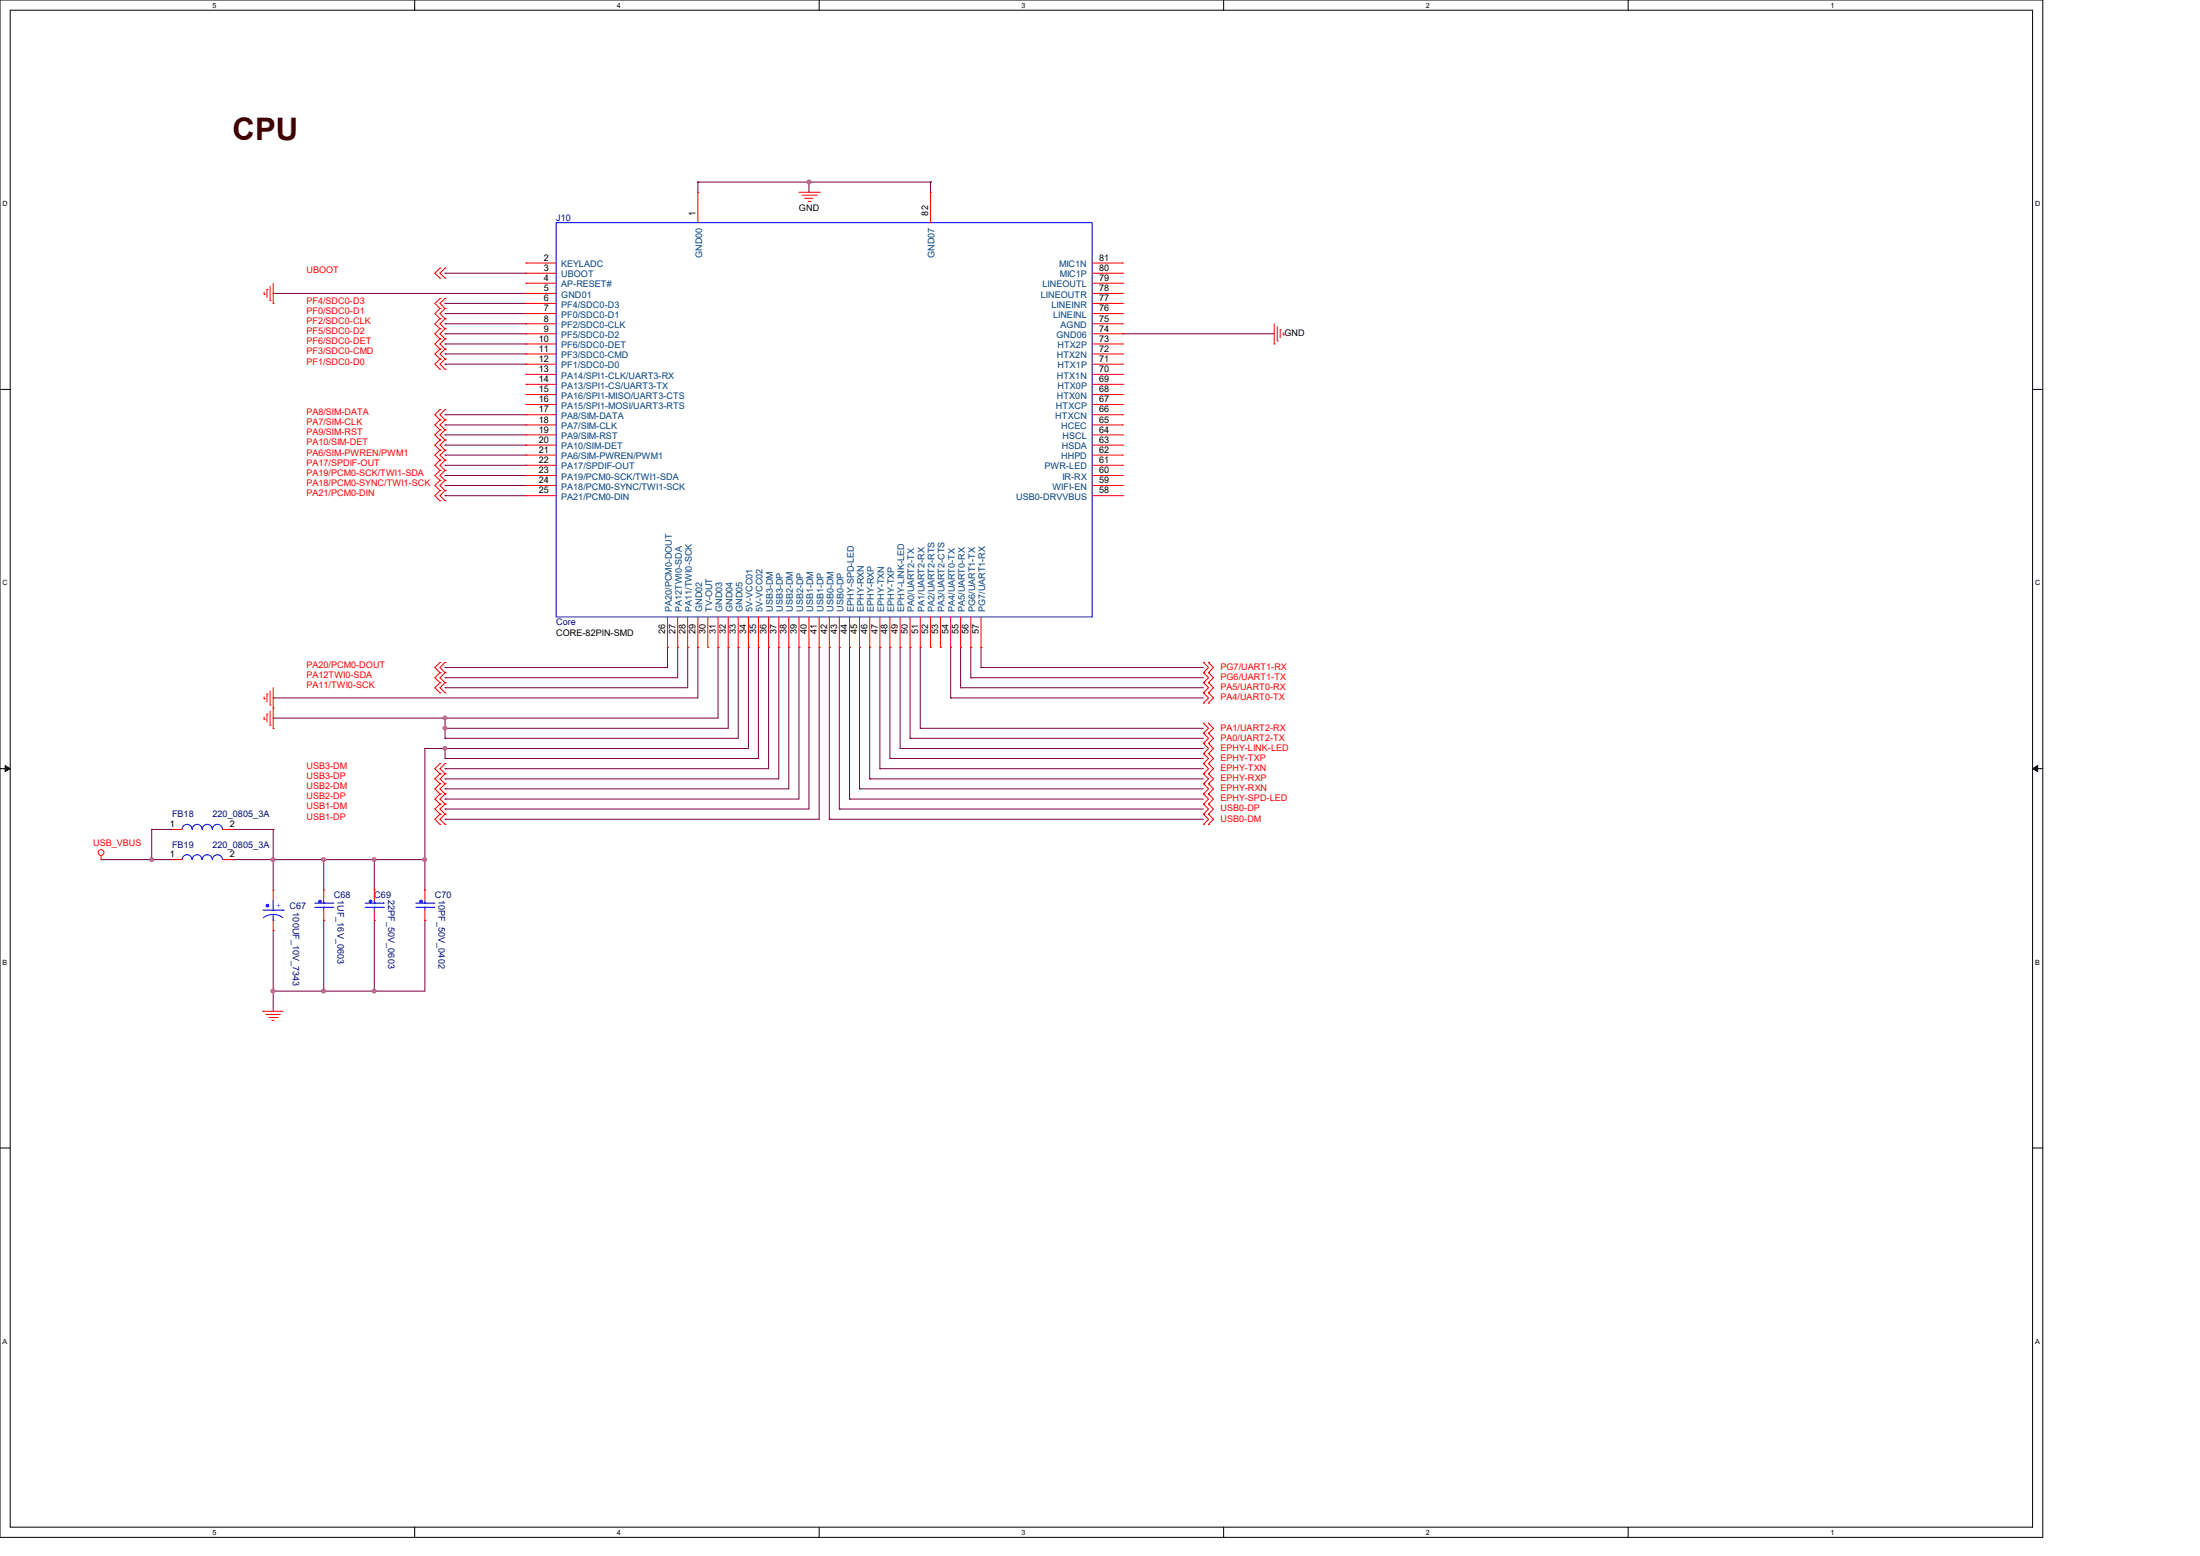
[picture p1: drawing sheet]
<svg xmlns="http://www.w3.org/2000/svg" width="420mm" height="297mm" viewBox="0 0 420 297" stroke-linecap="round" stroke-linejoin="round" font-family="sans-serif">
<path d="M0 0h390v293.5h-390zM1.9 1.9h386.1v289.6h-386.1z" fill="none" stroke="#000" stroke-width=".19"/>
<g fill="#fff">
<path d="M40.6 .2h.7v1.5h-.7z"/>
<path d="M40.6 291.7h.7v1.5h-.7z"/>
</g>
<path d="M79.2 0v1.9M79.2 291.5v2" fill="none" stroke="#000" stroke-width=".19"/>
<g fill="#fff">
<path d="M117.8 .2h.7v1.5h-.7z"/>
<path d="M117.8 291.7h.7v1.5h-.7z"/>
</g>
<path d="M156.4 0v1.9M156.4 291.5v2" fill="none" stroke="#000" stroke-width=".19"/>
<g fill="#fff">
<path d="M195 .2h.7v1.5h-.7z"/>
<path d="M195 291.7h.7v1.5h-.7z"/>
</g>
<path d="M233.6 0v1.9M233.6 291.5v2" fill="none" stroke="#000" stroke-width=".19"/>
<g fill="#fff">
<path d="M272.2 .2h.8v1.5h-.8z"/>
<path d="M272.2 291.7h.8v1.5h-.8z"/>
</g>
<path d="M310.8 0v1.9M310.8 291.5v2" fill="none" stroke="#000" stroke-width=".19"/>
<g fill="#fff">
<path d="M349.4 .2h.8v1.5h-.8z"/>
<path d="M349.4 291.7h.8v1.5h-.8z"/>
<path d="M.5 38.1h1v1.6h-1z"/>
<path d="M388.5 38.1h1v1.6h-1z"/>
<path d="M.5 110.5h1v1.6h-1z"/>
<path d="M388.5 110.5h1v1.6h-1z"/>
</g>
<path d="M0 74.3h1.9M388 74.3h2" fill="none" stroke="#000" stroke-width=".19"/>
<g fill="#fff">
<path d="M.5 182.9h.9v1.5h-.9z"/>
<path d="M388.5 182.9h.9v1.5h-.9z"/>
</g>
<path d="M0 146.7h1.9M388 146.7h2" fill="none" stroke="#000" stroke-width=".19"/>
<path d="M1 146.1l.9 .6-.9 .6zM388 146.7l1-.6v1.2z" fill="#000" stroke="#000" stroke-width=".19"/>
<g fill="#fff">
<path d="M.5 255.3h.9v1.5h-.9z"/>
<path d="M388.5 255.3h.9v1.5h-.9z"/>
</g>
<path d="M0 219.1h1.9M388 219.1h2" fill="none" stroke="#000" stroke-width=".19"/>
<g fill="none" stroke="#800040" stroke-width=".19">
<path d="M133.2 34.8h.1M133.2 34.8v1.9M133.2 34.8h44.4M154.4 34.8h.1M154.4 34.8v1.9M177.6 34.8h.1M177.6 34.8v1.9M52.2 56h.1M52.2 56h48.2M85 57.9h.1M85 59.9h.1M85 52.2h.1"/>
<path d="M85 57.9h15.4M85 59.9h15.4M85 52.2h15.4M85 61.8h.1M85 63.7h.1M85 65.7h.1M85 67.6h.1M85 69.5h.1M85 79.2h.1M85 61.8h15.4M85 63.7h15.4M85 65.7h15.4"/>
<path d="M85 67.6h15.4M85 69.5h15.4M85 79.2h15.4M214.3 63.7h.1M214.3 63.7h28.9M85 81.1h.1M85 83h.1M85 85h.1M85 86.9h.1M85 88.8h.1M85 90.8h.1M85 92.7h.1"/>
<path d="M85 94.6h.1M85 81.1h15.4M85 83h15.4M85 85h15.4M85 86.9h15.4M85 88.8h15.4M85 90.8h15.4M85 92.7h15.4M85 94.6h15.4M52.2 133.2h.1M52.2 137.1h.1M85 139h.1"/>
<path d="M85 137.1h.1M85 131.3h.1M85 129.4h.1M85 127.4h.1M85 137.1v3.8M127.4 123.6h.1M127.4 123.6v3.8h-42.4M129.4 123.6h.1M129.4 123.6v5.8h-44.4M131.3 123.6h.1M131.3 123.6v7.7h-46.3M133.2 123.6h.1"/>
<path d="M133.2 123.6v9.6h-81M137.1 123.6h.1M137.1 123.6v13.5h-84.9M139 123.6h.1M139 123.6v15.4h-54M140.9 123.6h.1M140.9 123.6v17.3h-55.9M142.9 123.6h.1M142.9 123.6v19.3h-61.8M144.8 123.6h.1M144.8 123.6v21.2h-59.8M146.7 123.6h.1"/>
<path d="M146.7 123.6v23.1h-61.7M148.7 123.6h.1M148.7 123.6v25.1h-63.7M150.6 123.6h.1M150.6 123.6v27h-65.6M152.5 123.6h.1M152.5 123.6v28.9h-67.5M154.4 123.6h.1M154.4 123.6v30.8h-69.4M156.4 123.6h.1M156.4 123.6v32.8h-71.4M158.3 123.6h.1"/>
<path d="M158.3 123.6v32.8M160.2 123.6h.1M160.2 123.6v30.8M162.2 123.6h.1M162.2 123.6v28.9M164.1 123.6h.1M164.1 123.6v27M166 123.6h.1M166 123.6v25.1M168 123.6h.1M168 123.6v23.1M169.9 123.6h.1"/>
<path d="M169.9 123.6v21.2M171.8 123.6h.1M171.8 123.6v19.3M173.7 123.6h.1M173.7 123.6v17.3M175.7 139h.1M175.7 123.6h.1M175.7 139h54M175.7 123.6v15.4M181.5 123.6h.1M181.5 133.2h.1M181.5 123.6v9.6"/>
<path d="M181.5 133.2h48.2M183.4 123.6h.1M183.4 131.3h.1M183.4 123.6v7.7M183.4 131.3h46.3M185.3 123.6h.1M185.3 129.4h.1M185.3 123.6v5.8M185.3 129.4h44.4M187.3 123.6h.1M187.3 127.4h.1M187.3 123.6v3.8"/>
<path d="M187.3 127.4h42.4M29 158.3h.1M29 158.3h3.9M29 158.3v5.8M44.4 158.3h.1M44.4 158.3h7.8M52.2 158.3h.1M52.2 158.3v11.6M81.1 142.9h.1M81.1 142.9v27M85 142.9h.1M85 144.8h.1"/>
<path d="M85 148.7h.1M85 140.9h.1M85 156.4h.1M85 154.4h.1M85 152.5h.1M85 150.6h.1M85 146.7h.1M85 142.9v1.9M158.3 156.4h.1M158.3 156.4h71.4M160.2 154.4h.1M160.2 154.4h69.5"/>
<path d="M162.2 152.5h.1M162.2 152.5h67.5M164.1 150.6h.1M164.1 150.6h65.6M166 148.7h.1M166 148.7h63.7M168 146.7h.1M168 146.7h61.7M169.9 144.8h.1M169.9 144.8h59.8M171.8 142.9h.1M171.8 142.9h57.9"/>
<path d="M173.7 140.9h.1M173.7 140.9h56M19.3 164.1h.1M19.3 164.1h13.6M29 164.1h.1M44.4 164.1h.1M44.4 164.1h36.7M52.2 164.1h.1M52.2 177.6h.1M52.2 177.6v15.4M61.8 164.1h.1M61.8 175.7h.1"/>
<path d="M61.8 164.1v5.8M61.8 175.7v13.5M71.5 175.7h.1M71.5 164.1h.1M71.5 164.1v5.8M71.5 175.7v13.5M81.1 164.1h.1M81.1 175.7h.1M81.1 175.7v13.5h-28.9M52.2 189.2h.1M61.8 189.2h.1M71.5 189.2h.1"/>
</g>
<g fill="#f0f" stroke="#f0f" stroke-width=".19">
<circle cx="84.9" cy="142.9" r=".36"/>
<circle cx="84.9" cy="137.1" r=".36"/>
<circle cx="154.4" cy="34.7" r=".37"/>
<circle cx="84.9" cy="139" r=".36"/>
<circle cx="61.8" cy="189.2" r=".37"/>
<circle cx="61.8" cy="164.1" r=".37"/>
<circle cx="52.1" cy="164.1" r=".37"/>
<circle cx="29" cy="164.1" r=".37"/>
<circle cx="71.4" cy="189.2" r=".37"/>
<circle cx="71.4" cy="164.1" r=".37"/>
<circle cx="52.1" cy="189.2" r=".37"/>
<circle cx="81.1" cy="164.1" r=".37"/>
</g>
<g fill="none" stroke="#f00" stroke-width=".19">
<path d="M133.2 36.7h.1M133.2 36.7v5.8M152.5 36.7h3.9M153.1 37.3h2.7M153.7 37.8h.1M153.7 37.8h1.5M154.3 38.4h.3M154.6 38.4h.1M155.8 37.3h.1M156.4 36.7h.1M177.6 36.7h.1M177.6 36.7v5.8"/>
<path d="M50.4 56.2h.1M50.4 55.8v.4M51 55.2h.1M51 55.2v1.6M51.6 57.4h.1M51.6 54.7v2.7M52.2 57.9h.1M52.2 54.1v3.8M84 58.9h.1M84 57h.1M84 53.1h.1M84 51.2h.1"/>
<path d="M84 57l-1 .9 1 1M84 58.9l-1 1 1 .9M84 51.2l-1 1 1 .9M85 58.9h.1M85 57h.1M85 53.1h.1M85 51.2h.1M85 57l-1 .9 1 1M85 58.9l-1 1 1 .9M85 51.2l-1 1 1 .9M100.4 50.2h.1M100.4 52.2h.1"/>
<path d="M100.4 54.1h.1M100.4 56h.1M100.4 57.9h.1M100.4 59.9h.1M100.4 50.2h5.8M100.4 52.2h5.8M100.4 54.1h5.8M100.4 56h5.8M100.4 57.9h5.8M100.4 59.9h5.8M208.5 50.2h5.8M208.5 52.2h5.8"/>
<path d="M208.5 54.1h5.8M208.5 56h5.8M208.5 57.9h5.8M208.5 59.9h5.8M214.3 59.9h.1M214.3 57.9h.1M214.3 56h.1M214.3 54.1h.1M214.3 52.2h.1M214.3 50.2h.1M84 60.8h.1M84 62.7h.1"/>
<path d="M84 64.7h.1M84 66.6h.1M84 68.5h.1M84 70.5h.1M84 78.2h.1M84 60.8l-1 1 1 .9M84 62.7l-1 1 1 1M84 64.7l-1 1 1 .9M84 66.6l-1 1 1 .9M84 68.5l-1 1 1 1M84 78.2l-1 1 1 .9M85 60.8h.1"/>
<path d="M85 62.7h.1M85 64.7h.1M85 66.6h.1M85 68.5h.1M85 70.5h.1M85 78.2h.1M85 60.8l-1 1 1 .9M85 62.7l-1 1 1 1M85 64.7l-1 1 1 .9M85 66.6l-1 1 1 .9M85 68.5l-1 1 1 1M85 78.2l-1 1 1 .9"/>
<path d="M100.4 61.8h.1M100.4 63.7h.1M100.4 65.7h.1M100.4 67.6h.1M100.4 69.5h.1M100.4 71.5h.1M100.4 73.4h.1M100.4 75.3h.1M100.4 77.2h.1M100.4 79.2h.1M100.4 61.8h5.8M100.4 63.7h5.8"/>
<path d="M100.4 65.7h5.8M100.4 67.6h5.8M100.4 69.5h5.8M100.4 71.5h5.8M100.4 73.4h5.8M100.4 75.3h5.8M100.4 77.2h5.8M100.4 79.2h5.8M208.5 61.8h5.8M208.5 63.7h5.8M208.5 65.7h5.8M208.5 67.6h5.8"/>
<path d="M208.5 69.5h5.8M208.5 71.5h5.8M208.5 73.4h5.8M208.5 75.3h5.8M208.5 77.2h5.8M208.5 79.2h5.8M214.3 79.2h.1M214.3 77.2h.1M214.3 75.3h.1M214.3 73.4h.1M214.3 71.5h.1M214.3 69.5h.1"/>
<path d="M214.3 67.6h.1M214.3 65.7h.1M214.3 63.7h.1M214.3 61.8h.1M243.2 65.7h.1M243.2 61.8v3.9M243.8 65.1h.1M243.8 62.4v2.7M244.4 62.9h.1M244.4 62.9v1.6M245 63.9h.1M245 63.5v.4"/>
<path d="M84 80.1h.1M84 82h.1M84 84h.1M84 85.9h.1M84 87.8h.1M84 89.8h.1M84 91.7h.1M84 93.6h.1M84 95.6h.1M84 80.1l-1 1 1 .9M84 82l-1 1 1 1M84 84l-1 1 1 .9"/>
<path d="M84 85.9l-1 1 1 .9M84 87.8l-1 1 1 1M84 89.8l-1 1 1 .9M84 91.7l-1 1 1 .9M84 93.6l-1 1 1 1M85 80.1h.1M85 82h.1M85 84h.1M85 85.9h.1M85 87.8h.1M85 89.8h.1M85 91.7h.1"/>
<path d="M85 93.6h.1M85 95.6h.1M85 80.1l-1 1 1 .9M85 82l-1 1 1 1M85 84l-1 1 1 .9M85 85.9l-1 1 1 .9M85 87.8l-1 1 1 1M85 89.8l-1 1 1 .9M85 91.7l-1 1 1 .9M85 93.6l-1 1 1 1M100.4 81.1h.1M100.4 83h.1"/>
<path d="M100.4 85h.1M100.4 86.9h.1M100.4 88.8h.1M100.4 90.8h.1M100.4 92.7h.1M100.4 94.6h.1M100.4 81.1h5.8M100.4 83h5.8M100.4 85h5.8M100.4 86.9h5.8M100.4 88.8h5.8M100.4 90.8h5.8"/>
<path d="M100.4 92.7h5.8M100.4 94.6h5.8M208.5 81.1h5.8M208.5 83h5.8M208.5 85h5.8M208.5 86.9h5.8M208.5 88.8h5.8M208.5 90.8h5.8M208.5 92.7h5.8M208.5 94.6h5.8M214.3 94.6h.1M214.3 92.7h.1"/>
<path d="M214.3 90.8h.1M214.3 88.8h.1M214.3 86.9h.1M214.3 85h.1M214.3 83h.1M214.3 81.1h.1M127.4 117.8v5.8M129.4 117.8v5.8M131.3 117.8v5.8M133.2 117.8v5.8M135.1 117.8v5.8M137.1 117.8v5.8"/>
<path d="M139 117.8v5.8M140.9 117.8v5.8M142.9 117.8v5.8M144.8 117.8v5.8M146.7 117.8v5.8M148.7 117.8v5.8M150.6 117.8v5.8M152.5 117.8v5.8M154.4 117.8v5.8M156.4 117.8v5.8M158.3 117.8v5.8M160.2 117.8v5.8"/>
<path d="M162.2 117.8v5.8M164.1 117.8v5.8M166 117.8v5.8M168 117.8v5.8M169.9 117.8v5.8M171.8 117.8v5.8M173.7 117.8v5.8M175.7 117.8v5.8M177.6 117.8v5.8M179.5 117.8v5.8M181.5 117.8v5.8M183.4 117.8v5.8"/>
<path d="M185.3 117.8v5.8M187.3 117.8v5.8M50.4 133.4h.1M50.4 137.3h.1M50.4 133v.4M50.4 136.9v.4M51 132.5h.1M51 136.3h.1M51 132.5v1.5M51 136.3v1.5M51.6 134.6h.1M51.6 138.4h.1"/>
<path d="M51.6 131.9v2.7M51.6 135.7v2.7M52.2 135.1h.1M52.2 139h.1M52.2 131.3v7.7M84 130.3h.1M84 128.4h.1M84 132.2h.1M84 126.4h.1M84 128.4l-1 1 1 .9M84 130.3l-1 1 1 .9M84 126.4l-1 1 1 1"/>
<path d="M85 130.3h.1M85 128.4h.1M85 132.2h.1M85 126.4h.1M85 128.4l-1 1 1 .9M85 130.3l-1 1 1 .9M85 126.4l-1 1 1 1M127.4 123.6h.1M129.4 123.6h.1M131.3 123.6h.1M133.2 123.6h.1M135.1 123.6h.1"/>
<path d="M137.1 123.6h.1M139 123.6h.1M140.9 123.6h.1M142.9 123.6h.1M144.8 123.6h.1M146.7 123.6h.1M148.7 123.6h.1M150.6 123.6h.1M152.5 123.6h.1M154.4 123.6h.1M156.4 123.6h.1M158.3 123.6h.1"/>
<path d="M160.2 123.6h.1M162.2 123.6h.1M164.1 123.6h.1M166 123.6h.1M168 123.6h.1M169.9 123.6h.1M171.8 123.6h.1M173.7 123.6h.1M175.7 123.6h.1M177.6 123.6h.1M179.5 123.6h.1M181.5 123.6h.1"/>
<path d="M183.4 123.6h.1M185.3 123.6h.1M187.3 123.6h.1M229.7 140h.1M229.7 138h.1M229.7 128.4h.1M229.7 126.4h.1M229.7 130.3h.1M229.7 134.2h.1M229.7 132.2h.1M229.7 138l1 1-1 1M229.7 140l1 .9-1 1"/>
<path d="M229.7 126.4l1 1-1 1M229.7 128.4l1 1-1 .9M229.7 132.2l1 1-1 1M229.7 130.3l1 1-1 .9M230.7 140h.1M230.7 138h.1M230.7 128.4h.1M230.7 126.4h.1M230.7 130.3h.1M230.7 134.2h.1M230.7 132.2h.1M230.7 138l.9 1-.9 1"/>
<path d="M230.7 140l.9 .9-.9 1M230.7 126.4l.9 1-.9 1M230.7 128.4l.9 1-.9 .9M230.7 132.2l.9 1-.9 1M230.7 130.3l.9 1-.9 .9M32.9 158.3h.1M32.9 158.3h1.9M42.5 158.3h1.9M44.4 158.3h.1M84 147.7h.1M84 145.8h.1M84 149.6h.1"/>
<path d="M84 151.6h.1M84 153.5h.1M84 155.4h.1M84 157.4h.1M84 145.8l-1 .9 1 1M84 147.7l-1 1 1 .9M84 149.6l-1 1 1 1M84 151.6l-1 .9 1 1M84 153.5l-1 .9 1 1M84 155.4l-1 1 1 1M85 147.7h.1M85 145.8h.1"/>
<path d="M85 149.6h.1M85 151.6h.1M85 153.5h.1M85 155.4h.1M85 157.4h.1M85 145.8l-1 .9 1 1M85 147.7l-1 1 1 .9M85 149.6l-1 1 1 1M85 151.6l-1 .9 1 1M85 153.5l-1 .9 1 1M85 155.4l-1 1 1 1M229.7 141.9h.1"/>
<path d="M229.7 143.8h.1M229.7 147.7h.1M229.7 145.8h.1M229.7 153.5h.1M229.7 151.6h.1M229.7 149.6h.1M229.7 155.4h.1M229.7 157.4h.1M229.7 141.9l1 1-1 .9M229.7 145.8l1 .9-1 1M229.7 143.8l1 1-1 1M229.7 151.6l1 .9-1 1"/>
<path d="M229.7 149.6l1 1-1 1M229.7 147.7l1 1-1 .9M229.7 153.5l1 .9-1 1M229.7 155.4l1 1-1 1M230.7 141.9h.1M230.7 143.8h.1M230.7 147.7h.1M230.7 145.8h.1M230.7 153.5h.1M230.7 151.6h.1M230.7 149.6h.1M230.7 155.4h.1"/>
<path d="M230.7 157.4h.1M230.7 141.9l.9 1-.9 .9M230.7 145.8l.9 .9-.9 1M230.7 143.8l.9 1-.9 1M230.7 151.6l.9 .9-.9 1M230.7 149.6l.9 1-.9 1M230.7 147.7l.9 1-.9 .9M230.7 153.5l.9 .9-.9 1M230.7 155.4l.9 1-.9 1M19.3 164.1h.1M19.3 163.3v.8M32.9 164.1h.1"/>
<path d="M32.9 164.1h1.9M42.5 164.1h1.9M44.4 164.1h.1M52.2 169.9h.1M52.2 177.6h.1M52.2 169.9v1.9M52.2 175.7v1.9M61.8 169.9h.1M61.8 175.7h.1M61.8 169.9v1.9M61.8 173.7v2M71.5 169.9h.1"/>
<path d="M71.5 175.7h.1M71.5 169.9v1.9M71.5 173.7v2M81.1 169.9h.1M81.1 175.7h.1M81.1 169.9v1.9M81.1 173.7v2M50.2 193h.1M50.2 193h3.9M50.8 193.6h.1M50.8 193.6h2.7M51.4 194.2h1.5"/>
<path d="M51.9 194.8h.1M51.9 194.8h.4M52.9 194.2h.1"/>
<circle cx="19.3" cy="162.7" r=".55"/>
</g>
<g fill="none" stroke="#00f" stroke-width=".19">
<path d="M106.2 42.5h102.3v75.3h-102.3zM36.7 158.3a.95 .95 0 0 0-1-.9 .95 .95 0 0 0-.9 .9M38.6 158.3a.93 .93 0 0 0-1-.9 .93 .93 0 0 0-.9 .9M40.5 158.3a.95 .95 0 0 0-.9-.9 .95 .95 0 0 0-1 .9M42.5 158.3a.95 .95 0 0 0-1-.9 .95 .95 0 0 0-.9 .9M34.8 164.1a.95 .95 0 0 1 .9-.9 .95 .95 0 0 1 1 .9M36.7 164.1a.93 .93 0 0 1 .9-.9 .93 .93 0 0 1 1 .9M38.6 164.1a.95 .95 0 0 1 1-.9 .95 .95 0 0 1 .9 .9M40.6 164.1a.95 .95 0 0 1 .9-.9 .95 .95 0 0 1 1 .9M50.2 173.7h3.9M52.2 175.7h.1M52.2 173.7h.1"/>
<path d="M52.2 174.5l1.1 .3 .7 .4M52.2 174.5l-.9 .1-1 .6M52.2 171.8v1.9M52.2 174.5v1.2M54.1 173.7h.1M60.1 173.2h3.4M60.1 172.4h3.4M61.8 173.2h.1M61.8 172.4h.1M61.8 171.8v.6M61.8 173.2v.5M63.5 173.2h.1"/>
<path d="M63.5 172.4h.1M69.7 173.2h3.5M69.7 172.4h3.5M71.5 173.2h.1M71.5 172.4h.1M71.5 171.8v.6M71.5 173.2v.5M73.2 173.2h.1M73.2 172.4h.1M79.4 173.2h3.4M79.4 172.4h3.4M81.1 173.2h.1"/>
<path d="M81.1 172.4h.1M81.1 171.8v.6M81.1 173.2v.5M82.8 173.2h.1M82.8 172.4h.1"/>
</g>
<g fill="#00f" stroke="#00f" stroke-width=".19">
<circle cx="80.4" cy="172.1" r=".25"/>
<circle cx="70.7" cy="172.1" r=".25"/>
<circle cx="61.1" cy="172.1" r=".25"/>
<circle cx="51.1" cy="172.9" r=".25"/>
</g>
<text font-size="5.9" fill="#400000" x="44.4" y="26.7">CPU</text>
<g font-size="1.7">
<text x="132.8" y="41.1" transform="rotate(-90 132.8 41.1)">1</text>
<text x="152.5" y="40.2">GND</text>
<text x="177.2" y="41.1" transform="rotate(-90 177.2 41.1)">82</text>
<text x="103.8" y="49.8">2</text>
<text x="103.8" y="51.7">3</text>
<text x="103.8" y="53.6">4</text>
<text x="209.8" y="53.6">79</text>
<text x="209.8" y="51.7">80</text>
<text x="209.8" y="49.8">81</text>
<text x="103.8" y="55.6">5</text>
<text x="103.8" y="57.5">6</text>
<text x="103.8" y="59.4">7</text>
<text x="209.8" y="59.4">76</text>
<text x="209.8" y="57.5">77</text>
<text x="209.8" y="55.6">78</text>
<text x="102.9" y="65.2">10</text>
<text x="103.8" y="61.4">8</text>
<text x="103.8" y="63.3">9</text>
<text x="209.8" y="65.2">73</text>
<text x="209.8" y="63.3">74</text>
<text x="209.8" y="61.4">75</text>
<text x="245.2" y="64.2">GND</text>
<text x="102.9" y="67.1">11</text>
<text x="102.9" y="69.1">12</text>
<text x="102.9" y="71">13</text>
<text x="209.8" y="71">70</text>
<text x="209.8" y="69.1">71</text>
<text x="209.8" y="67.1">72</text>
<text x="102.9" y="72.9">14</text>
<text x="102.9" y="74.9">15</text>
<text x="102.9" y="76.8">16</text>
<text x="209.8" y="76.8">67</text>
<text x="209.8" y="74.9">68</text>
<text x="209.8" y="72.9">69</text>
<text x="102.9" y="78.7">17</text>
<text x="102.9" y="80.7">18</text>
<text x="102.9" y="82.6">19</text>
<text x="209.8" y="82.6">64</text>
<text x="209.8" y="80.7">65</text>
<text x="209.8" y="78.7">66</text>
<text x="102.9" y="84.5">20</text>
<text x="102.9" y="86.4">21</text>
<text x="102.9" y="88.4">22</text>
<text x="209.8" y="88.4">61</text>
<text x="209.8" y="86.4">62</text>
<text x="209.8" y="84.5">63</text>
<text x="102.9" y="90.3">23</text>
<text x="102.9" y="92.2">24</text>
<text x="102.9" y="94.2">25</text>
<text x="209.8" y="94.2">58</text>
<text x="209.8" y="92.2">59</text>
<text x="209.8" y="90.3">60</text>
<text x="106.2" y="121.3">CORE-82PIN-SMD</text>
<text x="127" y="121.1" transform="rotate(-90 127 121.1)">26</text>
<text x="128.9" y="121.1" transform="rotate(-90 128.9 121.1)">27</text>
<text x="130.8" y="121.1" transform="rotate(-90 130.8 121.1)">28</text>
<text x="132.8" y="121.1" transform="rotate(-90 132.8 121.1)">29</text>
<text x="134.7" y="121.1" transform="rotate(-90 134.7 121.1)">30</text>
<text x="136.6" y="121.1" transform="rotate(-90 136.6 121.1)">31</text>
<text x="138.6" y="121.1" transform="rotate(-90 138.6 121.1)">32</text>
<text x="140.5" y="121.1" transform="rotate(-90 140.5 121.1)">33</text>
<text x="142.4" y="121.1" transform="rotate(-90 142.4 121.1)">34</text>
<text x="144.4" y="121.1" transform="rotate(-90 144.4 121.1)">35</text>
<text x="146.3" y="121.1" transform="rotate(-90 146.3 121.1)">36</text>
<text x="148.2" y="121.1" transform="rotate(-90 148.2 121.1)">37</text>
<text x="150.2" y="121.1" transform="rotate(-90 150.2 121.1)">38</text>
<text x="152.1" y="121.1" transform="rotate(-90 152.1 121.1)">39</text>
<text x="154" y="121.1" transform="rotate(-90 154 121.1)">40</text>
<text x="156" y="121.1" transform="rotate(-90 156 121.1)">41</text>
<text x="157.9" y="121.1" transform="rotate(-90 157.9 121.1)">42</text>
<text x="159.8" y="121.1" transform="rotate(-90 159.8 121.1)">43</text>
<text x="161.8" y="121.1" transform="rotate(-90 161.8 121.1)">44</text>
<text x="163.7" y="121.1" transform="rotate(-90 163.7 121.1)">45</text>
<text x="165.6" y="121.1" transform="rotate(-90 165.6 121.1)">46</text>
<text x="167.6" y="121.1" transform="rotate(-90 167.6 121.1)">47</text>
<text x="169.5" y="121.1" transform="rotate(-90 169.5 121.1)">48</text>
<text x="171.4" y="121.1" transform="rotate(-90 171.4 121.1)">49</text>
<text x="173.3" y="121.1" transform="rotate(-90 173.3 121.1)">50</text>
<text x="175.3" y="121.1" transform="rotate(-90 175.3 121.1)">51</text>
<text x="177.2" y="121.1" transform="rotate(-90 177.2 121.1)">52</text>
<text x="179.1" y="121.1" transform="rotate(-90 179.1 121.1)">53</text>
<text x="181.1" y="121.1" transform="rotate(-90 181.1 121.1)">54</text>
<text x="183" y="121.1" transform="rotate(-90 183 121.1)">55</text>
<text x="184.9" y="121.1" transform="rotate(-90 184.9 121.1)">56</text>
<text x="186.9" y="121.1" transform="rotate(-90 186.9 121.1)">57</text>
<text x="32.4" y="157.9">1</text>
<text x="43.9" y="157.9">2</text>
<text x="32.4" y="163.7">1</text>
<text x="43.9" y="163.7">2</text>
</g>
<g font-size="1.7" fill="#000080">
<text x="106.2" y="42.2">J10</text>
<text x="106.2" y="119.4">Core</text>
<text x="32.8" y="161.8">FB19</text>
<text x="32.8" y="156">FB18</text>
<text x="40.5" y="161.8">220_0805_3A</text>
<text x="40.5" y="156">220_0805_3A</text>
<text x="55.2" y="173.4">C67</text>
<text x="63.7" y="171.5">C68</text>
<text x="64.4" y="171.8" transform="rotate(90 64.4 171.8)">1UF_16V_0603</text>
<text x="71.5" y="171.5">C69</text>
<text x="74.1" y="171.8" transform="rotate(90 74.1 171.8)">22PF_50V_0603</text>
<text x="83" y="171.5">C70</text>
<text x="83.7" y="171.8" transform="rotate(90 83.7 171.8)">10PF_50V_0402</text>
<text x="55.9" y="174.2" transform="rotate(90 55.9 174.2)">100UF_10V_7343</text>
</g>
<g font-size="1.7" fill="#f00">
<text x="58.5" y="52.2">UBOOT</text>
<text x="58.5" y="58">PF4/SDC0-D3</text>
<text x="58.5" y="59.9">PF0/SDC0-D1</text>
<text x="58.5" y="61.8">PF2/SDC0-CLK</text>
<text x="58.5" y="63.8">PF5/SDC0-D2</text>
<text x="58.5" y="65.7">PF6/SDC0-DET</text>
<text x="58.5" y="67.6">PF3/SDC0-CMD</text>
<text x="58.5" y="69.6">PF1/SDC0-D0</text>
<text x="58.5" y="79.2">PA8/SIM-DATA</text>
<text x="58.5" y="81.2">PA7/SIM-CLK</text>
<text x="58.5" y="83.1">PA9/SIM-RST</text>
<text x="58.5" y="85">PA10/SIM-DET</text>
<text x="58.5" y="87">PA6/SIM-PWREN/PWM1</text>
<text x="58.5" y="88.9">PA17/SPDIF-OUT</text>
<text x="58.5" y="90.8">PA19/PCM0-SCK/TWI1-SDA</text>
<text x="58.5" y="92.7">PA18/PCM0-SYNC/TWI1-SCK</text>
<text x="58.5" y="94.7">PA21/PCM0-DIN</text>
<text x="58.5" y="129.4">PA12TWI0-SDA</text>
<text x="58.5" y="131.4">PA11/TWI0-SCK</text>
<text x="58.5" y="127.5">PA20/PCM0-DOUT</text>
<text x="233" y="127.9">PG7/UART1-RX</text>
<text x="233" y="129.8">PG6/UART1-TX</text>
<text x="233" y="131.7">PA5/UART0-RX</text>
<text x="233" y="133.6">PA4/UART0-TX</text>
<text x="233" y="139.4">PA1/UART2-RX</text>
<text x="233" y="141.4">PA0/UART2-TX</text>
<text x="233" y="143.3">EPHY-LINK-LED</text>
<text x="58.5" y="146.8">USB3-DM</text>
<text x="58.5" y="148.7">USB3-DP</text>
<text x="233" y="147.2">EPHY-TXN</text>
<text x="233" y="145.2">EPHY-TXP</text>
<text x="233" y="149.1">EPHY-RXP</text>
<text x="58.5" y="150.7">USB2-DM</text>
<text x="58.5" y="152.6">USB2-DP</text>
<text x="58.5" y="154.5">USB1-DM</text>
<text x="233" y="152.9">EPHY-SPD-LED</text>
<text x="233" y="151">EPHY-RXN</text>
<text x="233" y="154.9">USB0-DP</text>
<text x="17.8" y="161.5">USB_VBUS</text>
<text x="58.5" y="156.5">USB1-DP</text>
<text x="233" y="156.8">USB0-DM</text>
</g>
<g font-size="1.7" fill="#004080">
<text x="107.1" y="51">KEYLADC</text>
<text x="107.1" y="53">UBOOT</text>
<text x="134" y="49.2" transform="rotate(-90 134 49.2)">GND00</text>
<text x="178.4" y="49.2" transform="rotate(-90 178.4 49.2)">GND07</text>
<text x="202.2" y="51">MIC1N</text>
<text x="202.3" y="53">MIC1P</text>
<text x="107.1" y="54.9">AP-RESET#</text>
<text x="107.1" y="56.8">GND01</text>
<text x="107.1" y="58.7">PF4/SDC0-D3</text>
<text x="198.7" y="56.8">LINEOUTR</text>
<text x="199" y="54.9">LINEOUTL</text>
<text x="200.7" y="58.7">LINEINR</text>
<text x="107.1" y="60.7">PF0/SDC0-D1</text>
<text x="107.1" y="62.6">PF2/SDC0-CLK</text>
<text x="107.1" y="64.5">PF5/SDC0-D2</text>
<text x="201" y="60.7">LINEINL</text>
<text x="201.7" y="64.5">GND06</text>
<text x="202.5" y="62.6">AGND</text>
<text x="107.1" y="66.5">PF6/SDC0-DET</text>
<text x="107.1" y="68.4">PF3/SDC0-CMD</text>
<text x="107.1" y="70.3">PF1/SDC0-D0</text>
<text x="201.8" y="68.4">HTX2N</text>
<text x="201.9" y="70.3">HTX1P</text>
<text x="201.9" y="66.5">HTX2P</text>
<text x="107.1" y="72.3">PA14/SPI1-CLK/UART3-RX</text>
<text x="107.1" y="74.2">PA13/SPI1-CS/UART3-TX</text>
<text x="107.1" y="76.1">PA16/SPI1-MISO/UART3-CTS</text>
<text x="201.8" y="76.1">HTX0N</text>
<text x="201.8" y="72.3">HTX1N</text>
<text x="201.9" y="74.2">HTX0P</text>
<text x="107.1" y="78">PA15/SPI1-MOSI/UART3-RTS</text>
<text x="107.1" y="80">PA8/SIM-DATA</text>
<text x="107.1" y="81.9">PA7/SIM-CLK</text>
<text x="107.1" y="83.8">PA9/SIM-RST</text>
<text x="201.5" y="80">HTXCN</text>
<text x="201.6" y="78">HTXCP</text>
<text x="202.6" y="81.9">HCEC</text>
<text x="202.9" y="83.8">HSCL</text>
<text x="107.1" y="85.8">PA10/SIM-DET</text>
<text x="107.1" y="87.7">PA6/SIM-PWREN/PWM1</text>
<text x="107.1" y="89.6">PA17/SPDIF-OUT</text>
<text x="199.4" y="89.6">PWR-LED</text>
<text x="202.6" y="87.7">HHPD</text>
<text x="202.7" y="85.8">HSDA</text>
<text x="107.1" y="91.6">PA19/PCM0-SCK/TWI1-SDA</text>
<text x="107.1" y="93.5">PA18/PCM0-SYNC/TWI1-SCK</text>
<text x="107.1" y="95.4">PA21/PCM0-DIN</text>
<text x="194" y="95.4">USB0-DRVVBUS</text>
<text x="200.9" y="93.5">WIFI-EN</text>
<text x="202.8" y="91.6">IR-RX</text>
<text x="128.2" y="116.8" transform="rotate(-90 128.2 116.8)">PA20/PCM0-DOUT</text>
<text x="130.2" y="116.8" transform="rotate(-90 130.2 116.8)">PA12TWI0-SDA</text>
<text x="132.1" y="116.8" transform="rotate(-90 132.1 116.8)">PA11/TWI0-SCK</text>
<text x="134" y="116.8" transform="rotate(-90 134 116.8)">GND02</text>
<text x="135.9" y="116.8" transform="rotate(-90 135.9 116.8)">TV-OUT</text>
<text x="137.9" y="116.8" transform="rotate(-90 137.9 116.8)">GND03</text>
<text x="139.8" y="116.8" transform="rotate(-90 139.8 116.8)">GND04</text>
<text x="141.7" y="116.8" transform="rotate(-90 141.7 116.8)">GND05</text>
<text x="143.7" y="116.8" transform="rotate(-90 143.7 116.8)">5V-VCC01</text>
<text x="145.6" y="116.8" transform="rotate(-90 145.6 116.8)">5V-VCC02</text>
<text x="147.5" y="116.8" transform="rotate(-90 147.5 116.8)">USB3-DM</text>
<text x="149.5" y="116.8" transform="rotate(-90 149.5 116.8)">USB3-DP</text>
<text x="151.4" y="116.8" transform="rotate(-90 151.4 116.8)">USB2-DM</text>
<text x="153.3" y="116.8" transform="rotate(-90 153.3 116.8)">USB2-DP</text>
<text x="155.2" y="116.8" transform="rotate(-90 155.2 116.8)">USB1-DM</text>
<text x="157.2" y="116.8" transform="rotate(-90 157.2 116.8)">USB1-DP</text>
<text x="159.1" y="116.8" transform="rotate(-90 159.1 116.8)">USB0-DM</text>
<text x="161" y="116.8" transform="rotate(-90 161 116.8)">USB0-DP</text>
<text x="163" y="116.8" transform="rotate(-90 163 116.8)">EPHY-SPD-LED</text>
<text x="164.9" y="116.8" transform="rotate(-90 164.9 116.8)">EPHY-RXN</text>
<text x="166.8" y="116.8" transform="rotate(-90 166.8 116.8)">EPHY-RXP</text>
<text x="168.8" y="116.8" transform="rotate(-90 168.8 116.8)">EPHY-TXN</text>
<text x="170.7" y="116.8" transform="rotate(-90 170.7 116.8)">EPHY-TXP</text>
<text x="172.6" y="116.8" transform="rotate(-90 172.6 116.8)">EPHY-LINK-LED</text>
<text x="174.5" y="116.8" transform="rotate(-90 174.5 116.8)">PA0/UART2-TX</text>
<text x="176.5" y="116.8" transform="rotate(-90 176.5 116.8)">PA1/UART2-RX</text>
<text x="178.4" y="116.8" transform="rotate(-90 178.4 116.8)">PA2/UART2-RTS</text>
<text x="180.3" y="116.8" transform="rotate(-90 180.3 116.8)">PA3/UART2-CTS</text>
<text x="182.3" y="116.8" transform="rotate(-90 182.3 116.8)">PA4/UART0-TX</text>
<text x="184.2" y="116.8" transform="rotate(-90 184.2 116.8)">PA5/UART0-RX</text>
<text x="186.1" y="116.8" transform="rotate(-90 186.1 116.8)">PG6/UART1-TX</text>
<text x="188.1" y="116.8" transform="rotate(-90 188.1 116.8)">PG7/UART1-RX</text>
</g>
<text font-size="1.6" fill="#00f" x="52.7" y="173.2">+</text>
<g font-size="1.4">
<text x="40.6" y="1.4">5</text>
<text x="117.8" y="1.4">4</text>
<text x="195" y="1.4">3</text>
<text x="272.2" y="1.4">2</text>
<text x="349.4" y="1.4">1</text>
<text x=".5" y="39.4">D</text>
<text x="388.5" y="39.4">D</text>
<text x=".5" y="111.8">C</text>
<text x="388.5" y="111.8">C</text>
<text x=".5" y="184.2">B</text>
<text x="388.5" y="184.2">B</text>
<text x=".5" y="256.5">A</text>
<text x="388.5" y="256.5">A</text>
<text x="40.6" y="292.9">5</text>
<text x="117.8" y="292.9">4</text>
<text x="195" y="292.9">3</text>
<text x="272.2" y="292.9">2</text>
<text x="349.4" y="292.9">1</text>
</g>
</svg>
